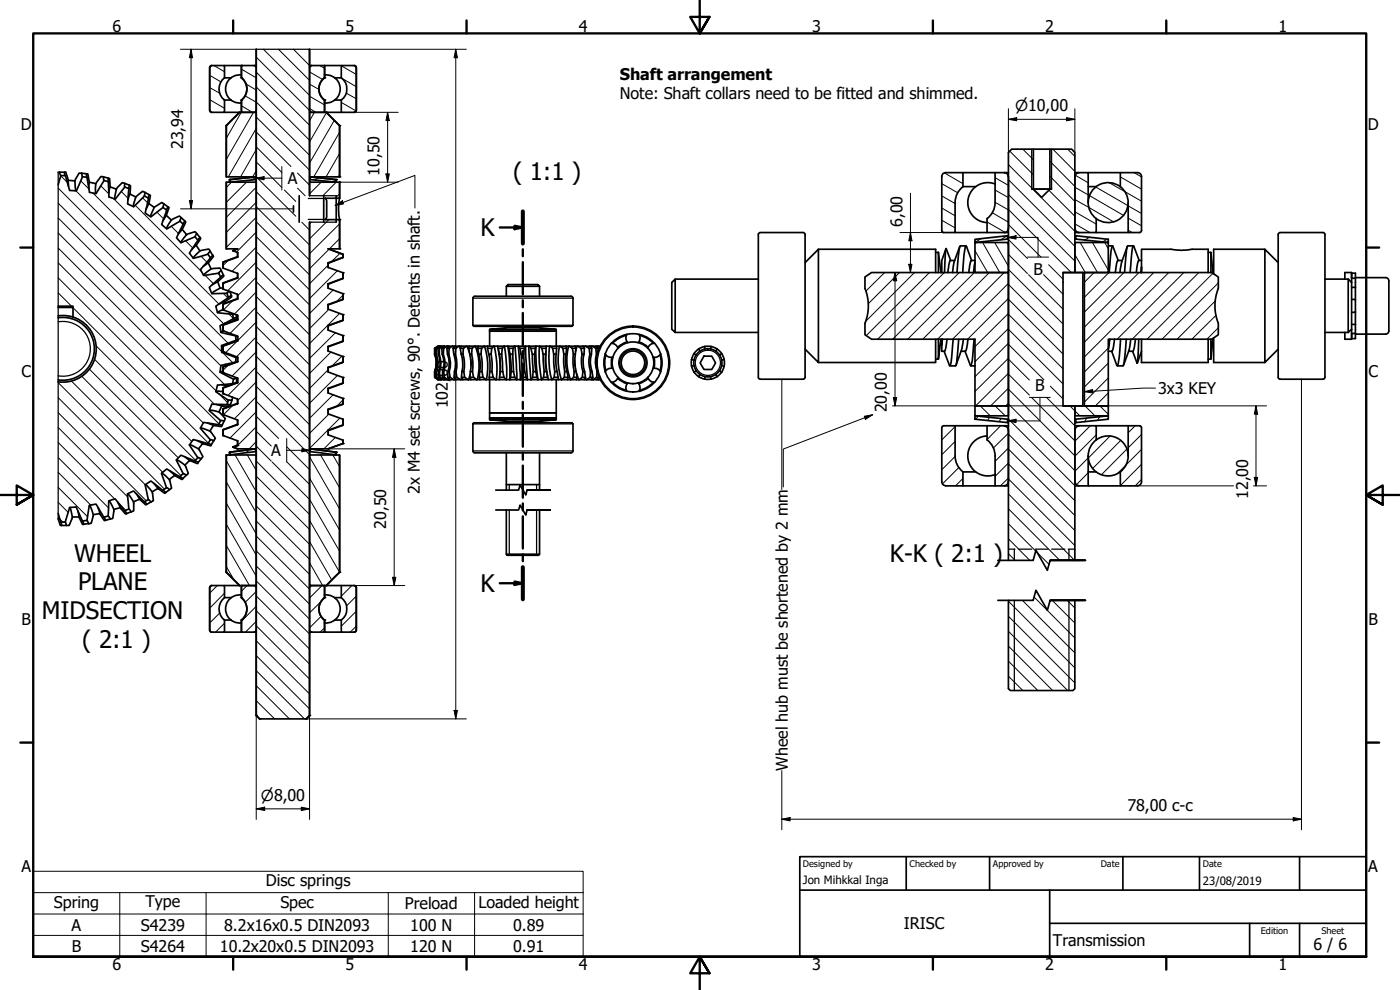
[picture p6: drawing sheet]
<svg xmlns="http://www.w3.org/2000/svg" width="420mm" height="297mm" viewBox="0 0 420 297" stroke-linecap="round" stroke-linejoin="round" font-family="sans-serif">
<!-- layer: Hatch (ISO) -->
<g fill="none" stroke="#000" stroke-width=".3">
<path d="M64.2 19.7l3.2 1.8M76.9 17.1l16 16M79.1 14.8l13.8 13.8M83.6 14.8l9.3 9.3M88.1 14.8l4.8 4.9M92.6 14.8l.3 .4M95.9 19.7l1.5 .8M102.4 19.7l4.5 2.6M62.9 29.9l4.5 2.6M62.9 26.3l3.1 1.7M62.9 22.6l3.4 2M72.4 33.7l-4.5 7.8"/>
<path d="M72.5 31.7l3.3 2M72.5 20.8l4.4 2.6M73.5 28.8l3.4 1.9M73.9 25.2l3 1.8M76.1 33.7l-8.2 14.1M76.9 38.5l-8.4 14.6M76.9 35.1l16 15.9M76.9 30.6l16 16M76.9 26.1l16 16M76.9 21.6l16 16M76.9 39.6l10.4 10.4M92.9 32.6l1.9 1.1"/>
<path d="M92.9 28.9l4.5 2.6M92.9 25.3l2.9 1.5M92.9 21.6l3.9 2.3M94.4 33.7l-1.5 2.5M98 33.8l-5.1 8.8M100.3 36.1l-7.4 12.8M101.9 39.7l-7.7 13.4M102.4 30.7l4.4 2.6M102.7 23.5l4.2 2.5M103.9 27.9l3 1.7M17.5 56.4l49 49.1M18.2 52.8l2 1.9"/>
<path d="M22.7 57.2l45.8 45.8M24.3 54.3l2.4 2.4M27.9 58l39.2 39.1M30.2 55.7l2.4 2.5M34 59.5l31.7 31.7M36.4 57.5l2 2M42.8 59.4l1.5 1.4M69.4 53.8l-.5 .3M69.5 54.7l-1.6 1.5M74 54.7l-6.1 6M76.7 53.3l-1.3 .7M76.9 56.2l-9 9"/>
<path d="M76.9 44.9l-4.7 8.2M76.9 51.2l-1.1 1.9M76.9 57.5l16 16M76.9 53.1l11.9 11.8M76.9 48.6l7.7 7.6M76.9 44.1l7.7 7.6M85.3 57l3.5 3.4M89.3 56.4l2.3 2.3M89.3 51.9l3.6 3.6M95.6 53.3l-1.1 .7M96.4 54.7l-3.5 3.5M100.9 54.7l-4 4"/>
<path d="M100.9 54l-1 .6M101.9 58.2l-1.3 1.3M101.9 46l-4 7.1M101.9 52.4l-.4 .7M282.6 58.8l4 2.3M282.6 55.1l4.8 2.7M283.4 51.9l5.6 3.2M298.6 57l4 2.3M298.6 53.3l4 2.3M302.6 49.4l20 20M302.6 53.9l20 20M302.6 58.3l20 20"/>
<path d="M303 45.3l7.1 7.1M307 44.8l3.1 3.1M314.8 57.1l7.8 7.8M315.1 48.4l7.5 7.5M315.1 52.9l7.5 7.5M316 44.8l6.6 6.6M320.4 44.8l2.2 2.1M322.6 59.9l11.5 6.6M322.6 56.2l4 2.3M322.7 52.6l3.9 2.2M327 58.7l10.2 5.9M328.9 56.1l9.6 5.6"/>
<path d="M332.9 54.8l9.7 5.6M336.2 53.1l6.4 3.7M340.4 51.8l2.2 1.3M17.5 78.9l48.3 48.3M17.5 74.4l46.9 46.9M17.5 69.9l47.3 47.4M17.5 65.4l49.9 50M17.5 60.9l48.7 48.8M40.6 61.6l19.9 19.9M47.1 63.7l2 1.9M51.4 67.9l2.2 2.2M55.7 72.2l2.1 2.2"/>
<path d="M60.3 76.9l1.8 1.8M68.4 78.2l-1.5 1.5M76.9 78.7l-8.6 8.5M76.9 74.2l-7.2 7.2M76.9 69.6l-5.9 6M76.9 65.2l-9 9M76.9 60.7l-9 9M76.9 80l16 16M76.9 75.5l16 16M76.9 71l16 16M76.9 66.5l16 16M76.9 62l16 16"/>
<path d="M90.6 66.7l2.3 2.3M93.4 66.7l-.5 .5M98.5 79.6l-5.6 5.5M98.7 65.9l-5.8 5.8M98.7 74.8l-5.8 5.8M101.9 71.6l-3 3.1M101.9 67.2l-9 8.9M102 76l-2.4 2.4M282.6 66.1l4 2.3M282.6 62.4l4 2.4M292.6 75.2l3.8 6.6M294.6 71.6l-2 1.1"/>
<path d="M294.9 72.8l5.1 9M296.2 66.6l5.4 3.1M297.8 63.8l4.8 2.9M298.5 72.8l4.1 7.1M298.6 60.7l4 2.3M302.2 72.8l.4 .7M302.3 70.7l-2.1 1.3M302.6 62.9l18.9 18.9M302.6 76.3l5.8 5.8M302.6 71.9l5.8 5.7M302.6 67.4l9.8 9.7M314.7 79.4l4.3 4.3"/>
<path d="M322.6 76.4l3.1 5.4M322.6 67.2l4.5 2.6M322.6 63.5l6.4 3.7M324.2 72.8l5.2 9M327 71.2l-1.5 .9M327.9 72.8l4.7 8.2M331.5 72.8l1.1 1.9M332.4 71.7l-1.5 .9M338.6 69.1l1.2 .7M338.6 65.5l4 2.2M338.6 61.8l4 2.3M17.5 87.9l4 4"/>
<path d="M17.5 83.4l43.5 43.5M21.9 92.3l40.6 40.7M61.5 82.6l2.6 2.5M65.5 82l.4 .5M67 97.5l-.1 .1M67 88l1.4 1.4M68.6 94.2l1.5 1.4M69.8 90.2l-2.7 2.8M76.9 96.6l-5.6 5.6M76.9 83.2l-5.6 5.6M76.9 92.1l-7.9 8M76.9 87.6l-6.5 6.6"/>
<path d="M76.9 98l16 15.9M76.9 93.5l16 16M76.9 88.9l16 16.1M76.9 84.5l16 15.9M98.7 92.8l-5.8 5.8M99.9 87l-7 7.1M100.6 99.9l-7.7 7.7M101.3 81.2l-8.4 8.4M101.9 94l-9 9.1M102.9 88.6l-1.9 1.9M259.8 83l-.2 .1M265.5 81.8l-5.7 5.6"/>
<path d="M269.9 81.8l-9.4 9.4M274.4 81.8l-14.6 14.6M279 81.8l-19 18.9M283.4 81.8l-20 20M287.9 81.8l-20 20M292.4 81.8l-20 20M292.6 81.6l.1 .2M296.9 81.8l-20 20M301.4 81.8l-20 20M302.6 98.5l-10 10M302.6 94l-10 10M302.6 89.5l-12.2 12.3"/>
<path d="M302.6 85l-16.7 16.8M302.6 98.8l16.4 16.4M302.6 94.3l16.4 16.4M302.6 89.8l16.4 16.4M302.6 85.3l16.4 16.4M302.6 80.8l16.4 16.4M308.7 82.4l10.3 10.4M313.2 82.4l5.8 5.9M328.4 81.8l-3 2.9M332.8 81.8l-7.4 7.4M337.3 81.8l-11.9 11.8M341.8 81.8l-16.4 16.4"/>
<path d="M346.3 81.8l-20.9 20.9M350.8 81.8l-25.4 25.3M355.3 81.8l-20 20M359.8 81.8l-20 20M364 82l-19.8 19.8M364.7 90.3l-11.4 11.5M364.9 94.6l-7.2 7.2M365.6 98.3l-3.4 3.5M365.6 84.9l-16.9 16.9M17.5 119.3l26.1 26.1M17.5 114.8l31.9 32M21.5 114.3l27.3 27.4"/>
<path d="M24.5 112.9l29.9 29.8M26.8 110.7l26.7 26.7M28.4 107.8l30.3 30.4M28.8 103.7l28.7 28.7M65.7 118.2l2.6 2.6M66.9 105.8l2.9 3M68.5 109.6l-1.6 1.5M70.7 100.8h.1M71.2 102.3l-3.5 3.5M76.9 114.6l-5.6 5.6M76.9 105.6l-7.2 7.2M76.9 119l-6.5 6.7"/>
<path d="M76.9 110.1l-8.5 8.6M76.9 101.1l-5.9 5.9M76.9 115.9l16 16M76.9 102.4l16 16M76.9 111.4l16 16M76.9 106.9l16 16M98.5 110.9l-5.6 5.7M99.3 105.6l-6.4 6.5M99.9 118.5l-7 7M101.3 112.6l-8.4 8.4M102.6 106.9l-3 2.9M102.9 102l-.5 .5"/>
<path d="M302.6 116.4l-5.3 5.4M302.6 112l-9.8 9.8M302.6 107.5l-10 10M302.6 103l-10 10M302.6 116.8l20 20M302.6 112.3l6.3 6.2M302.6 107.7l6.3 6.3M302.6 103.3l10.7 10.7M309.6 119.2l13 13.1M314.1 119.2l8.5 8.5M315.2 115.9l3.8 3.8M332.6 117.9l-3.9 3.9"/>
<path d="M332.6 113.4l-7.2 7.2M332.6 109l-7.2 7.1M332.6 104.4l-7.2 7.2M17.5 137.3l15.1 15.1M17.5 132.8l16.9 16.9M17.5 128.3l20.9 20.8M17.5 123.8l26.4 26.5M67.1 129l-.2 .1M67.9 138.3l9 15.5M68.9 136.1l.6 .3M69.8 121.7l-2.7 2.7M70.5 136.5l6.4 11"/>
<path d="M71.2 133.7l-.7 .7M73.6 135.1l1.1 .6M74.2 136.5l2.7 4.6M76.9 128.1l-5.6 5.6M76.9 132.5l-2.1 2.2M76.9 123.6l-7.9 7.8M76.9 138.4l16 16M76.9 120.4l16 16M76.9 133.8l4.5 4.6M76.9 129.4l4.5 4.4M76.9 124.9l6.7 6.7M81.7 138.6l11.2 11.2"/>
<path d="M86 138.5l6.9 6.8M86 134l6.9 6.9M92.9 137.1l9 15.6M93.1 135.4l.3 .1M96.2 136.5l5.7 9.9M98.7 124.3l-5.8 5.7M99.8 135.6l1.1 .6M99.9 136.5l2 3.5M100.6 131.2l-3.4 3.5M102 125.5l-9.1 9M102.9 120l-1.9 1.9M286.6 132.4l-4 4"/>
<path d="M286.6 137l-4 4M286.6 128l-4 4M292.6 124.7l.1 .1M293.5 124.9l-.6 .9M294.2 121.8l3 3M296.9 125.2l-.5 1M298.6 121.8l3.1 3M300.3 127.7l-4.1 4.2M300.4 125.6l-.6 .9M302.6 121l-.8 .8M302.6 138.9l-4 4M302.6 134.4l-4 4"/>
<path d="M302.6 130l-4.5 4.4M302.6 139.2l20 20M302.6 134.7l20 20M302.6 130.2l20 20M302.6 125.7l20 20M302.6 121.2l20 20M321.1 121.8l3 3M325.6 121.8l3 3M326.1 125.5l-.6 1M326.6 137.4l-4 4M327.2 127.7l-4.6 4.7M329 130.5l-6.4 6.4"/>
<path d="M330 125l-.6 1.1M330.1 121.8l2.5 2.5M333.2 130.8l-6.5 6.5M336.4 132.1l-8.4 8.4M338.2 134.7l-7.6 7.7M340.7 127.7l-2.1 2.1M342.6 139.3l-6.4 6.4M342.6 134.9l-7.2 7.1M342.6 130.4l-4 4M17.5 150.7l2.9 3M17.5 146.2l8.8 8.9M17.5 141.7l9.7 9.9"/>
<path d="M17.9 155.7l1 1M35.4 150.7l2.4 2.4M67.9 157.3l9 15.6M67.9 151l9 15.5M67.9 144.6l9 15.6M76.9 156.3l16 16M76.9 151.8l16 16M76.9 147.4l16 15.9M76.9 142.9l16 16M92.9 156.1l9 15.6M92.9 149.8l9 15.6M92.9 143.4l9 15.7"/>
<path d="M287.8 140.3l-5 4.9M289 143.6l-2.2 2.2M302.6 143.4l-2.4 2.4M302.6 157.1l8.2 8.2M302.6 152.6l15.5 15.5M302.6 148.2l19.9 19.9M302.6 143.7l20 20M326.6 141.8l-3.6 3.7M342.6 143.8l-1.9 2M65.2 175.7l-2.3 2.3M67.4 178l-4.5 4.5M67.9 170l2.3 4"/>
<path d="M67.9 163.7l7 12M74.2 175.7l-1.7 1.7M76.9 177.5l-3.3 3.2M76.9 178.8l16 15.9M76.9 174.3l16 15.9M76.9 169.8l16 16M76.9 165.3l16 16M76.9 160.8l16 16M92.9 175.2l.3 .5M92.9 168.8l3.9 6.9M92.9 162.5l6.7 11.5M96.6 175.7l-3.7 3.7"/>
<path d="M105.6 175.7l-3.2 3.2M106.9 178.9l-2.9 2.9M302.6 166.1l2 2M302.6 161.7l6.5 6.4M310.3 179.1l12.3 12.3M311.3 165.8l3.5 3.5M65.9 183.9l-3 3M67.4 187l-2.7 2.7M76.9 186.4l-3.2 3.3M76.9 181.9l-4.4 4.5M76.9 196.7l16 16M76.9 192.3l16 15.9"/>
<path d="M76.9 187.8l16 16M76.9 183.2l16 16M96.4 184.9l-3.5 3.5M96.5 180.4l-3.6 3.5M97.4 188.4l-1.3 1.3M106.9 187.9l-1.8 1.8M106.9 183.4l-4.5 4.5M302.6 198.4l8.9 8.8M302.6 193.9l13.3 13.3M302.6 189.4l17.8 17.8M302.6 184.9l20 20M302.6 180.4l20 20"/>
<path d="M306.8 180.1l15.8 15.8M315.8 180.1l6.8 6.8M320.3 180.1l2.3 2.3M76.9 210.2l5.5 5.5M76.9 205.7l10 10M76.9 201.2l14.5 14.5M302.6 202.9l4.4 4.3"/>
</g>
<!-- layer: Break Line (ISO) -->
<path d="M148.8 153h6.8l.5-1.4 1.7 2.9 .4-1.5h6.9h-6.9M148.8 147.1h6.8l.5-1.6 1.7 3 .4-1.4h6.9h-6.9M299.5 168.1h10.6l.8-3 3.4 6 .9-3h10.6h-10.6M299.5 180.1h10.6l.8-3 3.4 6 .9-3h10.6h-10.6" fill="none" stroke="#000" stroke-width=".51"/>
<!-- layer: Visible (ISO) -->
<g fill="none" stroke="#000" stroke-width=".51">
<path d="M63.5 19.7l-.4 .1-.2 .5M67.4 19.7h5.1v3.7M76.3 19.7l.5 .2 .1 .4M76.3 19.7h-3.8v3.7M76.3 19.7h.6M76.9 14.8v199.9l1 1h14l1-1v-148v68h5.6M92.9 14.8v43.9v-4h9v4.8h-4.3M92.9 19.7h.6M93.5 19.7l-.4 .2-.2 .4M93.5 19.7h3.9v3.7M102.4 19.7h-5v3.7M106.3 19.7l.4 .2 .2 .4v12.8"/>
<path d="M106.3 19.7h-3.9v3.7M106.3 19.7l.5 .1 .1 .5M62.9 33.1l.2 .4 .4 .2M67.4 30v3.7h-3.9l-.4-.2-.2-.4M67.4 23.4a4.2 4.2 0 0 0 0 6.6M67.4 23.4v-3.7h-3.9l-.4 .2-.2 .4v12.8M67.4 30h2M67.4 23.4h2M67.4 33.7h4.5M67.9 37.7v15.4M67.9 37.7h.1M71.9 33.7l-4 4"/>
<path d="M71.9 33.7h5v19.4h-9v-15.4M72.4 23.3a4.2 4.2 0 0 1 0 6.8M72.4 22.5a4.2 4.2 0 0 0-4.7 4.2 4.2 4.2 0 0 0 4.7 4.2M72.5 23.4a4.2 4.2 0 0 1 0 6.6M72.5 30v3.7h3.8l.5-.2 .1-.4M72.5 30v3.7M97.4 22.5a4.2 4.2 0 0 1 4.7 4.2 4.2 4.2 0 0 1-4.7 4.2M97.4 23.3a4.2 4.2 0 0 0 0 6.8M97.4 30v3.7h-3.9l-.4-.2-.2-.4M97.4 23.4a4.1 4.1 0 0 0 0 6.6M97.4 30v3.7M97.9 33.7l4 4"/>
<path d="M97.9 33.7h-5v19.4h9v-15.4M97.9 33.7h4.5M100.4 30h2M100.4 23.4h2M101.9 37.7v15.4M102.4 23.4a4.2 4.2 0 0 1 0 6.6M102.4 30v3.7h3.9M106.9 33.1l-.2 .4-.4 .2M106.9 33.1l-.1 .4-.5 .2M17.5 51.7h.4l.4 1-.8 2.8M19.3 51.7h-1.4M19.4 51.7h.3a10.3 10.3 0 0 1 .9 4.2"/>
<path d="M19.4 51.7l.2 1h-1.4M19.6 52.7l1.3 4.4 2 .2 1.9-4.3M20.4 54.1l2.1 .2 .4 3M24.5 52l-.8-.1-1.2 2.4M24.5 52l.3 1M24.5 52l1.5 .1M24.8 53l1.3 .2M26.1 53.2l-.1-1h.4a8.9 8.9 0 0 1 .3 4.3M26.1 53.2l.8 4.5 1.9 .4 2.4-3.9M26.8 54.7l2 .4v3M31.1 53.1l1.4 .4M31.2 54.2l1.3 .3 .2 4.6 1.9 .6 2.9-3.6"/>
<path d="M31.2 54.2l-.1-1.1-.8-.2-1.5 2.2M32.5 53.5l.4 .1a8.6 8.6 0 0 1-.3 4.3M32.5 53.5l-.1 1M33 56.1l1.9 .7-.4 2.1v.8M37.4 56.1l1.3 .5M37.4 55l1.4 .6M37.5 56.1v-1.1l-.8-.2-1.8 2M38.7 56.6l.1-1.1 .4 .2a9.3 9.3 0 0 1-.8 4.3M38.7 56.6l-.4 4.6 1.8 .8 3.3-3.2M39 58.2l1.8 .9-.7 2.9M43.4 58.8l1.1 .7M43.4 58.8l.2-1-.8-.4-2 1.7"/>
<path d="M43.5 57.7l1.3 .7M44.5 59.4l.3-.9 .3 .2a9.1 9.1 0 0 1-1.3 4.1M44.6 59.4l-1 4.5 1.7 1.2 3.7-2.9 .2-1M67.9 54.7v20M68.9 53.9v.8l7.8-.8M76.7 53.1l-7.8 .8M76.7 53.1v.8M76.7 53.9h.2M89.8 58.7v8M92.9 53.9h.2M93.1 53.1l7.8 .8M93.1 53.9l7.8 .8v-.8"/>
<path d="M93.1 53.1v.8M97.2 58.7v8M97.7 59.5l.3 .7v5l-.3 .7M100.9 58.7v8M101.9 54.7v4.7a16.2 16.2 0 0 0 0 6.5v8.8M283.8 51.8h5.2v4.2M283.8 51.8l-.7 .2-.5 .9v16.3l.4 .5 3.6 .1v-9a6 6 0 0 1 2.4-4.8M289 56h3.8M289 51.8h9.6M298.6 55.2a6 6 0 0 0-8 4.4 6 6 0 0 0 5.6 7.2M301.4 51.8l.7 .2 .5 1M302.6 51.8h-4v9a5.9 5.9 0 0 1-2.4 4.8v4.2h6.4"/>
<path d="M309.6 56.8h6M310.1 44.8h5M322.6 52.9v15.7M322.6 51.8h1.2M323.8 51.8h2.8v9M323.8 51.8l-.7 .2-.5 1M326.6 56h2.4M326.6 51.8h9.6M336.2 56a6 6 0 0 1 2.4 4.8M336.2 56a6 6 0 0 0-6.3-.6 6 6 0 0 0-3.3 5.4M341.4 51.8l.7 .2 .5 .9v16.3l-.4 .5-3.6 .1v-9M341.4 51.8h-5.2v4.2"/>
<path d="M44.6 61.1l1.7 1.1-.9 2-.1 .8M48.9 62.2l1.1 .8M49.2 61.2l1.2 .9M49.2 61.2l-.6-.4-2.3 1.4M49.9 64.6l1.5 1.4-1.1 1.8-.3 .8M50 63l.4-.9 .3 .2a9.5 9.5 0 0 1-1.8 3.9M50 63l-1.5 4.4 1.5 1.3 4-2.4M54 66.3l1 1M54.4 65.3l1.1 1M54.4 65.3l-.6-.5-2.4 1.2M54.4 65.3l-.4 1M54.7 68.8l1.3 1.6-1.7 2.4"/>
<path d="M55 67.2l-2 4.2 1.3 1.4 4.2-1.8M55.5 66.3l.3 .3a9.2 9.2 0 0 1-2.3 3.7M55.5 66.3l-.5 .9M58.5 71l.9 1.1M58.9 73.6l1.1 1.7-2 2.2M59.1 70.1l-.6-.6-2.5 .9M59.1 70.1l-.6 .9M59.1 70.1l.9 1.1M59.4 72.1l-2.6 3.8 1.2 1.6 4.5-1.3 .6-.8M60 71.2l.3 .4-1.2 1.7-1.6 1.6M60 75.3l2.7-.6 .4 .7M60 71.2l-.6 .9"/>
<path d="M62.4 76.3l.7 1.1M62.5 78.9l.9 1.8-2.3 1.9M63.1 75.4l.8 1.2M63.2 77.4l.7-.8 .2 .3a8.4 8.4 0 0 1-3.1 3M63.2 77.4l-3.1 3.5 1.1 1.8 4.5-.7M66.9 78.7v1.7l4.4 1.6v1.4l-4.4 1.6M71.3 74.7h-3.4v-20h9v80h-5.6M71.3 74.7l-1.5 .5 1.5 .5v1.4l-4.4 1.6M71.3 77l-4.4 1.7M71.3 74.7l-1.5 .5M88.1 61.8v1.8M97.6 65.9h4.3v8.8h-3.4"/>
<path d="M98.5 74.7l4.4 1.6M98.5 79l4.4-1.8-4.4 1.7v1.3l4.4 1.6v1.8M102.9 76.3v1M228.2 69.8l-.4 .1-.2 .4v42.9l.2 .4 .4 .2M228.2 69.8h12.8l.4 .1 .2 .4v43.1l-.6 .4h-12.8M241.6 78.8l4-4v34l-4-4M245.6 74.8h35.2v7M280.8 75.7h.8M281.6 75.7v6.1M281.6 75.7l.8 6.1M283.9 74.6l-1.3 3.6v3.6M285.3 78.2l-1.4-3.6-.4 7.2"/>
<path d="M286.5 78.2h-1.4l-.6 3.6M286.6 69.8h9.6M288 74l-1.7 4.9-.4 2.9M289.9 73.8h-1.7a28 28 0 0 0-1 8M290.1 74l-.2-.2-.1 .2-.5 2.5-.4 5.3M290.1 74l1.5 4.2M291.5 78.2l-.5 1.4-.2 2.2M291.5 78.2h1.1M292.6 78.7l-.4 3.1M292.6 72.8h10v9h-10zM292.6 71.8l9.8-1.1v1l-9.8 1.1zM302.4 71.7h.2"/>
<path d="M302.4 70.7h.2M302.6 68.6l-.5 .9-.7 .3M322.6 72.8h10v9h-10zM322.6 69.8h1.2M322.6 71.7h.2M322.6 70.7h.2M322.6 68.6l.3 .7 .9 .5M322.8 70.7l9.8 1.1v1l-9.8-1.1zM326.6 60.8a6 6 0 0 0 2.4 4.8M329 65.6v4.2h-5.2M329 69.8h9.6M332.6 73.8h1.3"/>
<path d="M335.5 78.2a7 7 0 0 0-.8 3.6M335.5 78.2h1.2M335.6 78.2l-1.7-4.4-.5 1.5-.5 6.5M338.3 74l-1.8 4.9-.4 2.9M338.6 60.8a6 6 0 0 1-3.3 5.4 6 6 0 0 1-6.3-.6M340.2 73.8h-1.7a32.8 32.8 0 0 0-1 8M341.9 78.2l-1.7-4.4-.5 1.5-.5 6.5M342.6 78.2h-.8l-.2 .2-.6 3.4M362.6 75.7h.8M363.4 75.7v6.1M363.4 75.7l.6 6.3M379.6 74.8h-15.4v7.4"/>
<path d="M383.6 78.8l-4-4v34l4-4M397 69.8h-12.8l-.5 .3-.1 43 .2 .5 .4 .2h12.8M397 69.8l.5 .1 .1 .5v42.7l-.1 .5-.5 .2M17.4 95.4a9.4 9.4 0 0 1 10.9 9.3 9.4 9.4 0 0 1-10.9 9.3M17.4 94.8a10 10 0 0 1 11.5 9.9 10 10 0 0 1-11.5 9.9M17.5 91.9h4.4v.4M17.5 92.3h4.4v2.9M63.4 80.7l2.6-.3 .4 .8M65.3 84.5l.7 2-2.4 1.6M65.6 82l.6 1.2M66.2 83.1l.9-.6 .1 .4a9.8 9.8 0 0 1-3.4 2.5M66.2 83.2l-3.4 3 .8 1.9 4.5-.1"/>
<path d="M66.4 81.2l.6 1.3M66.4 81.2l-.7 .8M66.9 86.4l-.9 .1M66.9 92.9l-1.6 .9M66.9 85v1.7l4.4 1.6v1.4l-4.4 1.6M66.9 91.3v1.6l4.4 1.7v1.4l-4.4 1.6M66.9 97.6v1.6l4.4 1.7v1.4l-4.4 1.6M67 99.3l-.7 .4M67.5 90.5l.1 .4M68.1 88l.4 1.3M68.6 89.2l.9-.5v.4a8.1 8.1 0 0 1-3.7 2.1M68.6 89.3l-3.8 2.6 .5 1.9 4.5 .5"/>
<path d="M68.8 87.4l-.7 .6M68.9 96.7v.1M69 87.5l.4 1.2M69.8 94.3l.3 1.3M70 94.1l-.2 .2M70.1 95.6l-4.1 2.1 .3 2 4.4 1.1M70.9 94.4l.1 .8M71.1 95.2v.4l-1.8 1-2.2 .6M71.1 95.2l-1 .4M71.3 83.3l-4.4 1.7M71.3 89.6l-4.4 1.7M71.3 95.9l-4.4 1.7"/>
<path d="M98.5 85.3l4.4-1.8-4.4 1.6v1.4l4.4 1.6v1.7M98.5 97.8l4.4-1.7-4.4 1.5v1.4l4.4 1.7v1.7M102.9 89.8l-4.4 1.7M102.9 89.8l-4.4 1.6v1.4l4.4 1.6v1.7M141.9 97.6l.3 .2M141.9 89.5v8.1M142.2 97.9h29.4M146.9 98.9l4.9-.6h10.3l4.8 .6zM146.9 98.9v.5h20v-.5M152 85.9l.5-.5h8.9l.5 .5zM152 85.9v3M152 97.9v.4"/>
<path d="M161.9 85.9v3M161.9 97.9v.4M171.3 88.9h-28.8l-.4 .2-.2 .4M171.4 88.9l.4 .2 .2 .4M171.9 97.6l-.3 .2M172 89.5v8.1M201.6 84.8l1-1.1v16l-1-.9zM202.6 83.7h25M202.6 99.7h25M259.6 97v3.4l2 1.4h31v20h10v-40h-41l-2 1.3v3.5a13.8 13.8 0 0 1 0 10.4M319 81.8h3.6v-36l-1-1h-6.5v12l-2.5 2.4-2.5-2.4v-12h-6.5l-1 1v122.3M319 81.8h6v40h-6z"/>
<path d="M325.4 81.8h38.3l1.9 1.3v3.5a14 14 0 0 0 0 10.4v3.4l-1.9 1.4h-31.1v20h-7.2zM342.4 81.8l.2-1.7-.1 1.7M342.6 81.8v-7h8.7a16.7 16.7 0 0 0 6.5 0h4.8v7M397.6 83.7h7M397.6 99.7h7M403.6 83.7v-1.9h2v20h-2v-2.1M405.6 89.8h1.2v3.9h-1.2M405.6 84.8l-1-1.1v16l1-.9M405.6 86.2h1.2M405.6 97.3h1.2M406.8 83.3h9a.99 .99 0 0 1 1 1v15a.98 .98 0 0 1-1 1h-9M406.8 93.7v6.4h-1.2"/>
<path d="M406.8 83.5v-1.5h-1.2v1.5h1.2v6.3M64.8 117.5h2.1M66.5 115.4l1.8 .3M66.9 116.4v1.7l4.4 1.6v1.4l-4.4 1.6 4.4-1.7M66.9 110.1v1.7l4.4 1.7v1.4l-4.4 1.5 4.4-1.7M66.9 105.5l4.4 1.7v1.4l-4.4 1.6 3.8-1.5M66.9 111.4l-.9 .2M66.9 105.5l-.4 .1M66.9 103.8v1.7M67.4 109.4h1.3M68.6 103.2l-.9 .1M68.7 115.7l-.4 .1"/>
<path d="M69.6 119.1l.2 .2-.2 .8M69.8 115.1l-4.5 .5-.5 1.9 3.8 2.6h1M70.1 113.8l-.3 1.3M70.5 115h-.7M70.7 100.8l.1 1.3M70.7 108.6l-4.4 1.1-.3 2 4.1 2.1M70.8 107.3l-.1 1.3M70.8 100.7l-.1 .1M71.1 113.6l-.2 1.2M71.2 113.4v.2l-1.1 .2M71.2 108.5l-.5 .1M71.3 102.2l-4.4 1.7"/>
<path d="M71.3 101.9l-4.8 1.8v2l4.4 1.6 .3-.2M71.3 108.4l-.6 .2M98.5 110.3l4.4-1.7-4.4 1.6v1.4l4.4 1.7v1.6M98.5 104.1l4.4-1.8-4.4 1.6v1.4l4.4 1.7v1.7M102.9 114.9l-4.4 1.7M102.9 114.9l-4.4 1.6v1.4l4.4 1.7v1.6M130.4 106.3a7.4 7.4 0 0 1 .1 5.2M130.4 104.5h.1M130.4 106.3h.1M130.5 111.5l.1 1.7 1 .7M130.5 111.5v1.7l.9 .7M130.5 106.3a6.9 6.9 0 0 1 0 5.2"/>
<path d="M130.5 113.2h.1M130.7 104.5h.3M130.8 106.3a7.4 7.4 0 0 1 .1 5.2M130.8 113.2h.3M130.8 106.3h.1M130.9 111.5l-.1 1.7 1 .7M130.9 111.5h.1M130.9 108.9l-.5 2.6v1.7l1 .7M130.9 106.3a7.4 7.4 0 0 1 .1 5.2M131 111.5l.1 1.7 1 .7M131.4 113.9h48.7M131.4 104.5h.5"/>
<path d="M131.5 103.9l-1 .6v1.8M131.6 106.3a7.4 7.4 0 0 1 0 5.2M131.6 106.3h.2M131.6 111.5v1.7l.8 .6M131.6 103.9l-.9 .6 .1 1.8M131.6 113.2h.4M131.6 111.5h.3M131.8 106.3a7.4 7.4 0 0 1 .1 5.2M131.9 111.5l.1 1.7 1.1 .7M132 103.9l-1 .6-.1 1.8M132 103.9h-.6l-1 .6v1.8M132 103.9h.3"/>
<path d="M132.2 103.9h.1M132.3 103.9l-.9 .6 .2 1.8M132.3 103.9h.6M132.6 104.5h.6M132.7 106.3a6.9 6.9 0 0 1 .1 5.2M132.7 106.3h.3M132.8 113.2h.5M132.8 111.5v1.7l.7 .7M132.8 111.5h.4M132.9 103.9l-1 .6-.1 1.8M132.9 103.9h.4M133 106.3a7.9 7.9 0 0 1 .2 5.2"/>
<path d="M133.1 103.9l.1 .1M133.2 111.5l.1 1.7 1.1 .7M133.3 103.9l-.7 .6 .1 1.8M133.3 103.9h.9M133.4 113.8l-.1 .1M134.1 104.5h.7M134.2 103.9l-1 .6-.2 1.8M134.2 103.9h.5M134.3 106.3a7.9 7.9 0 0 1 .1 5.2M134.3 106.3h.4M134.4 113.2h.7M134.4 103.9l.1 .2"/>
<path d="M134.4 111.5v1.7l.6 .7M134.4 111.5h.4M134.7 103.9l-.6 .6 .2 1.8M134.7 106.3a7.9 7.9 0 0 1 .1 5.2M134.7 103.9h1.1M134.8 111.5l.3 1.7 1 .7M134.8 113.7l-.1 .2M135.8 103.9l-1 .6-.1 1.8M135.8 103.9h.7M136 104.5h.8M136 103.9l.1 .4M136.2 106.3a8.4 8.4 0 0 1 .2 5.2"/>
<path d="M136.2 106.3h.5M136.3 113.2h.8M136.4 111.5l-.1 1.7 .5 .7M136.4 111.5h.4M136.5 103.9l-.5 .6 .2 1.8M136.5 103.9h1.2M136.5 113.5l-.1 .4M136.7 106.3a9.9 9.9 0 0 1 .1 5.2M136.8 111.5l.3 1.7 1.1 .7M137.7 103.9l-.9 .6-.1 1.8M137.7 103.9h.8M137.9 103.9l.3 .5"/>
<path d="M138.1 104.5h1M138.4 106.3a9.9 9.9 0 0 1 .2 5.2M138.4 106.3h.5M138.5 103.9l-.4 .6 .3 1.8M138.5 113.2h.9M138.5 103.9h1.5M138.6 111.5l-.1 1.7 .4 .7M138.6 113.3l-.2 .6M138.6 111.5h.6M138.9 106.3a10.9 10.9 0 0 1 .3 5.2M139.2 111.5l.2 1.7 1.1 .7M140 103.9l-.9 .6-.2 1.8"/>
<path d="M140 103.9h.9M140.1 103.9l.7 1.8M140.7 104.5h1M140.9 103.9l-.2 .6 .3 1.8M140.9 103.9h1.7M141 106.3a12 12 0 0 1 .2 5.2M141 106.3h.5M141 113.2h1.1M141.1 112.3l-.4 1.6M141.2 111.5l-.2 1.7 .4 .7M141.2 111.5h.6M141.3 107.8l.1 1.8"/>
<path d="M141.5 106.3a13.5 13.5 0 0 1 .3 5.2M141.8 111.5l.3 1.7 .9 .7M142.6 103.9l-.9 .6-.2 1.8M142.6 103.9h.9M142.7 103.9a16.3 16.3 0 0 1 .6 10M143.4 104.5h1.1M143.5 103.9l-.1 .6 .3 1.8M143.5 103.9h1.8M143.7 106.3a10.9 10.9 0 0 1 .3 5.2M143.7 106.3h.6M143.8 113.2h1.2M144 111.5l-.2 1.7 .2 .7"/>
<path d="M144 111.5h.7M144.3 106.3l.4 2.6v2.6M144.7 111.5l.3 1.7 .8 .7M145.3 103.9l-.8 .6-.2 1.8M145.3 103.9h1M145.4 103.9a19.3 19.3 0 0 1 .6 10M146.3 103.9l.4 2.4M146.3 104.5h1.3M146.3 103.9h1.9M146.7 106.3l.4 2.6-.1 2.6M146.7 106.3h.7M146.8 113.2h1.2"/>
<path d="M146.9 103.9v-4.5h20v4.5M147 111.5l-.2 1.7 .1 10.7h20v-10M147 111.5h.6M147.4 106.3l.3 2.6-.1 2.6M147.6 111.5l.4 1.7 .8 .7M148.2 103.9l-.6 .6-.2 1.8M148.2 103.9h1.1M148.3 103.9l.8 5-.1 5M149.3 103.9l.6 2.4M149.3 103.9h2M149.5 104.5h1.2M149.5 104.9l.6 4.5v3"/>
<path d="M149.9 106.3l.2 5.2M149.9 106.3h.7M149.9 113.2h1.4M150.1 111.5l-.2 2.4M150.1 111.5h.8M150.6 106.3l.3 5.2M150.9 111.5l.4 1.7 .6 .7M151.3 103.9l-.6 .6-.1 1.8M151.3 103.9h1.1M151.4 103.9l.7 6.7-.1 3.3M152.4 103.9l.7 2.4M152.4 103.9l.6 5v5"/>
<path d="M152.4 103.9h2M152.7 104.5h1.3M153.1 106.3l.3 5.2M153.1 106.3h.8M153.2 113.2h1.3M153.4 111.5l-.4 2.4M153.4 111.5h.7M153.9 106.3l.2 5.2M154.1 111.5l.4 1.7 .6 .7M154.4 103.9l-.4 .6-.1 1.8M154.4 103.9h1.2M154.6 103.9l.5 10"/>
<path d="M155.5 103.9l.6 10M155.6 103.9l.4 .6 .4 1.8M155.6 103.9h2.1M156 104.5h1.4M156.4 106.3l.3 5.2M156.4 106.3h.8M156.5 113.2h1.4M156.7 111.5l-.2 1.7-.3 .7M156.7 111.5h.8M157.2 106.3l.3 5.2M157.5 111.5l.4 1.7 .3 .7M157.7 103.9l-.3 .6-.2 1.8"/>
<path d="M157.7 103.9h1.1M157.7 103.9l.6 10M158.7 103.9l.6 10M158.8 103.9l.5 .6 .5 1.8M158.8 103.9h2M159.3 104.5h1.4M159.8 106.3l.2 5.2M159.8 106.3h.7M159.8 113.2h1.4M160 111.5l-.2 1.7-.4 .7M160 111.5h.8M160.5 106.3l.3 5.2"/>
<path d="M160.8 111.5l.6 2.4M160.8 103.9l.1 5 .6 5M160.8 103.9l-.3 2.4M160.8 103.9h1.2M161.9 103.9v5l.6 5M162 103.9l.6 .6 .4 1.8M162 103.9h2M162.6 104.5h1.3M163 106.3l.3 5.2M163 106.3h.8M163.1 113.2h1.3M163.3 111.5l-.2 1.7-.5 .7"/>
<path d="M163.3 111.5h.7M163.8 106.3l-.1 2.6 .3 2.6M163.8 105.3v3l.5 4.6M164 103.9l-.2 2.4M164 103.9h1.1M164 111.5l.5 2.4M164.9 103.9l-.2 3.2a24.5 24.5 0 0 0 .8 6.8M165.1 103.9l.8 .6 .3 1.8M165.1 103.9h1.9M165.9 104.5h1.2M166.2 106.3v2.6l.3 2.6M166.2 106.3h.7"/>
<path d="M166.3 113.2h1.2M166.5 111.5l-.2 1.7-.6 .7M166.5 111.5h.7M166.9 106.3l-.1 2.6 .4 2.6M167 103.9l-.1 2.4M167 103.9h1M167.2 111.5l.4 2.4M167.9 103.9a19.3 19.3 0 0 0 .6 10M168 103.9l.9 .6 .3 1.8M168 103.9h1.9M168.9 104.5h1.2M169.2 106.3v2.6l.3 2.6"/>
<path d="M169.2 106.3h.7M169.4 113.2h1.1M169.5 111.5l-.1 1.7-.8 .7M169.5 111.5h.7M169.9 103.9l.2 .6-.2 1.8M169.9 103.9h.9M169.9 106.3a12.1 12.1 0 0 0 .3 5.2M170.2 111.5l.3 1.7-.1 .7M170.6 103.9a16.3 16.3 0 0 0 .6 10M170.8 103.9l1 .6 .3 1.8M170.8 103.9h1.7M171.8 104.5h1"/>
<path d="M172.1 106.3a13.5 13.5 0 0 0 .2 5.2M172.1 106.3h.6M172.1 113.2h1.1M172.3 111.5l-.2 1.7-.8 .7M172.3 111.5h.6M172.5 108.2l.1 1.8M172.5 103.9l.3 .6-.1 1.8M172.5 103.9h.9M172.7 106.3a10.9 10.9 0 0 0 .2 5.2M172.9 111.5l.3 1.7-.2 .7M173 112.1l.7 1.8M173.2 103.9l-.5 1.6"/>
<path d="M173.4 103.9l1 .6 .3 1.8M173.4 103.9h1.5M174.4 104.5h1M174.7 106.3a10.9 10.9 0 0 0 .2 5.2M174.7 106.3h.6M174.8 113.2h.9M174.9 103.9l.5 .6-.1 1.8M174.9 111.5l-.1 1.7-.9 .7M174.9 103.9h.8M174.9 111.5h.6M175.3 106.3a9.9 9.9 0 0 0 .2 5.2M175.5 111.5l.2 1.7-.4 .7"/>
<path d="M175.5 103.9l-.2 .5M175.6 113.3l.4 .6M175.7 103.9l1.1 .6 .2 1.8M175.7 103.9h1.3M176.8 104.5h.8M177 103.9l.6 .6-.1 1.8M177 103.9h.7M177 106.3a8.4 8.4 0 0 0 .2 5.2M177 106.3h.5M177.1 113.2h.8M177.2 111.5l-.1 1.7-1 .7M177.2 111.5h.5"/>
<path d="M177.5 106.3a8.4 8.4 0 0 0 .2 5.2M177.5 103.9l-.1 .3M177.7 111.5l.2 1.7-.5 .7M177.7 113.5l.2 .4M177.7 103.9l1.1 .6 .2 1.8M177.7 103.9h1.2M178.8 104.5h.7M178.9 103.9l.6 .6v1M178.9 103.9h.6M179 106.3a8.4 8.4 0 0 0 .2 5.2M179 106.3h.3M179.1 113.2h.7"/>
<path d="M179.2 111.5l-.1 1.7-1 .7M179.2 103.9l-.1 .2M179.2 111.5h.1M179.4 113.7l.1 .2M179.5 103.9h.6M179.5 103.9l.5 .3M179.8 113.1l-.7 .8M180 113.7l-.3 .2M181.6 106.2l1 .9 1.3 .1M181.8 106.4l-.3 2.1 .3 2.8M183.4 103l1.3 .4 .8 1.1M183.7 107.2l-.2 1.7 .2 1.6"/>
<path d="M183.8 114.7l1.6 1.3 2.6 1.1M183.9 110.5l-1.3 .2-1 .9M185.4 113.5l1.3 1 1.6 .6M185.5 113.2l-.8 1.1-1.3 .4M188 100.6l-2 .7-2.2 1.7M188.1 100.3l-.3 1.3 .6 1.2M188.3 102.6l-1.6 .6-1.3 1M188.4 114.9l-.6 1.2 .3 1.3M191.5 114.9l.6 1.2-.3 1.3 .4-.1M191.7 102.6l1.5 .6 1.3 1M191.8 100.3l.3 1.3-.6 1.2M191.9 100.6l2.6 1.1 1.6 1.3"/>
<path d="M194.4 113.2l.8 1.1 1.3 .4M194.5 113.5l-1.3 1-1.5 .6M195.9 110.5l1.4 .2 1 .9M196.1 114.7l-2.2 1.7-2 .7M196.3 107.2l.2 1.7-.2 1.6M196.5 103l-1.3 .4-.8 1.1M198.1 106.4l.3 2.8-.3 2.1M198.3 106.2l-1 .9-1.4 .1M207.5 107.9l.8 .2M207.6 109.8a5 5 0 0 0 2.1 3.2M207.6 107.9v1.9M208.3 106.1l.6 .4"/>
<path d="M208.3 109.7l-.8 .1M208.3 106.1l-.7 1.8M208.3 106.1a5 5 0 0 1 8.3 0M208.9 111.2l-.6 .5M209.7 113l1.8 .7M209.7 104.7l.4 .6M210.1 112.4l-.4 .6M211.3 106.9h2.3l1.2 2-1.2 2h-2.3l-1.2-2zM211.5 104l.1 .7M211.6 113l-.1 .8M213.2 113l.2 .8M213.4 104l-.2 .7"/>
<path d="M214.8 112.4l.4 .6M215.2 104.7l-.4 .6M215.2 113a5 5 0 0 1-3.7 .7M216 111.2l.6 .5M216.6 106.1l.7 1.8M216.6 109.7l.8 .1M216.6 106.1l-.6 .4M217.3 109.8a5 5 0 0 1-2.1 3.2M217.3 107.9v1.9M217.4 107.9l-.8 .2M280.8 101.8v7h-35.2M280.8 107.7h.8"/>
<path d="M281.6 101.8v5.9l.8-5.9M282.6 101.8v3.6h.9l.2-.3 .5-3.3M282.7 101.8l-.1 1.6 .2-1.6M286.1 101.8l-.6 6.5-.4 1.5-1.8-4.4M287.7 101.8a34.7 34.7 0 0 1-.9 8h-1.7M288.5 105.4h1.3M289.1 101.8l-.4 2.8-1.8 5M290.5 101.8a7 7 0 0 1-.7 3.5M291.3 109.8h1.3M292.4 101.8l-.6 6.5-.5 1.5-1.7-4.4M332.6 105.4h1.2M333.1 101.8l-.5 3"/>
<path d="M333.6 105.4l1.6 4.2M334.5 101.8l-.3 2.1-.4 1.4M336.3 101.8l-.4 5.2-.4 2.6-.2 .2-.1-.3M338 101.8a28 28 0 0 1-1 8h-1.7M339.3 101.8l-.5 3.3-1.6 4.5M340.7 101.8l-.6 3.5-1.4 .1M341.8 101.8l-.5 7.2-1.4-3.6M342.6 101.8v7h20v-7M342.6 105.4l-1.3 3.6M362.6 107.7h.8M364 101.5l-.6 6.2v-5.9M364.2 101.4v7.4h15.4"/>
<path d="M406.8 100.1v1.5h-1.2M53 138l2.5 1.6M54.3 136.6l5.2 2.2-.3 .3-2.3-.9-1.4 1.4 1 2.4-.6 .6-.9-.4-2.1-4.2zM55.4 137l1.5 1.2M56.8 133.5l.9 .2 1.9 1M59.2 132.2l1.6 .9M59.3 137.3l-.8 1M59.4 137.3l1 .4M60.1 128.4l2.9 .9M60.4 137.7l-1 1.1M61.1 126.7l5.6 .9-.2 .4-2.4-.4-1.1 1.7 1.6 2.2-.4 .7-1-.2-3.1-3.5zM62.3 126.9l1.8 .7"/>
<path d="M62.4 133.1l-4.4-1.2-1.2 1.6 2.6 3.8M62.5 133.1l.9 .4-.2 .3-2.4-.7-1.2 1.6 1.3 2.3-.5 .7M62.8 123.1h.9l2 .5M63.1 132l-.7 1.1M64.2 132.2l-.8 1.2M64.8 121.3l1.7 .5M66.2 126.2l-.6 1.2M66.9 129v1.7l4.4 1.6v1.4l-1.4 .5 1.4 .5M66.9 122.7v1.7l4.4 1.6v1.4l-4.4 1.6 4.4-1.7M67.3 126.3l-.7 1.3M67.9 136.5v35.2M68.1 121.4l-4.5-.1-.8 1.9 3.4 3 1.1 .1"/>
<path d="M68.1 121.4l1.1 .1M68.5 120.1l-.4 1.3M69 121.8h-2.5l-.8 1.8 1.9 2-.3 .7M69.2 121.5l-.1 .3M69.6 120.1l-.5 1.4M71.3 133.5l-1.5 .7 1.5 .5M76.7 134.7l-7.8 1M76.7 135.5l-7.8 1v-.8M76.7 134.7v.8M76.7 135.5h.2M92.9 135.5h.2M93.1 134.7l7.8 1"/>
<path d="M93.1 135.5l7.8 1v-.8M93.1 134.7v.8M101.9 136.5v35.2M102.9 127.5l-4.4 1.6v1.4l4.4 1.6v1l-4.4 1.6M102.9 127.5l-4.4 1.7M102.9 121.2l-4.4 1.7M102.9 132.1v1l-4.4 1.6M102.9 121.2l-4.4 1.6v1.4l4.4 1.6v1.7M142.2 126.9l-.3 .3v8.1l.4 .5 29 .1M142.2 126.9h29.4M146.9 123.9h20v1.5h-20zM146.9 125.9h20l-4.8 .5h-10.3z"/>
<path d="M152 126.4v.5M152 135.9v11.2M161.9 126.4v.5M161.9 135.9v11.2M166.9 125.4h-20v.5M166.9 125.4v.5M171.6 126.9l.3 .3M172 127.2v8.1l-.2 .4-.4 .2M286.6 127.7h9.6M292.6 121.8h10v3h-10zM292.6 124.8l9.8 1v1l-9.8-1zM296.2 130.8a6 6 0 0 0-5.6 7.2 6 6 0 0 0 8 4.4"/>
<path d="M301.4 127.8l1 .5 .2 .7M302.4 125.8h.2M302.4 126.8h.2M302.6 127.7h-6.4v4.3a6 6 0 0 1 2.4 4.8v9h4M319 121.8h3.6v46.3M322.6 121.8h10v3h-10zM322.6 127.7h6.4v4.3M322.6 125.8h.2M322.6 126.8h.2M322.8 125.8l9.8-1v1l-9.8 1zM323.8 127.8l-.7 .2-.5 1M326.6 136.8v9h-4"/>
<path d="M326.6 136.8a6 6 0 0 0 3.3 5.4 6 6 0 0 0 6.3-.6M329 132a6 6 0 0 0-2.4 4.8M329 132a6 6 0 0 1 6.3-.6 6 6 0 0 1 3.3 5.4M329 127.7h9.6M338.6 136.8v-9.1l3.6 .1 .4 .6v16.2l-.5 .9-.7 .2M338.6 136.8a6 6 0 0 1-2.4 4.8M17.5 155.6l.6 2.1h.4M17.5 154l.7 2.7M18.2 156.6h1.3M18.3 156.7l.2 1M19.9 157.6l-1.5 .1M20.9 152.3l2-.2 2.2 5.2h-.3l-1.1-2.2h-2l-.9 2.6h-.9l-.3-1z"/>
<path d="M20.9 152.3l.4 .7 .4 2.1M23.4 153.3l.3 1.8M26 156.1l-1.3 .2M26.5 157.1l-1.4 .2M26.8 151.6l2-.4 2.9 4.9-.4 .1-1.3-2.1-2 .3-.6 2.6-.8 .1-.5-.9zM26.9 151.6l1.1 2.8M29.4 152.3l.6 1.8M32.4 154.8l-1.3 .4M32.4 154.9l.7 .9M32.7 150.3l1.5 2.5M33.1 155.7l-1.5 .4M35.3 150.6l.8 1.7"/>
<path d="M37.4 153.3l-2.9-3.6-1.9 .6-.2 4.6M37.5 153.3l.5 .8-.3 .1-1.6-1.9-1.9 .5-.4 2.8-.7 .2M38.3 148.2l.6 .6 1.2 1.7M38.6 152.8l-1.2 .4M39.3 153.6l-1.3 .5M41 148.2l.9 1.6M43.6 145.4l2.1 2.2M44.1 151.3l-.3 .2-1.9-1.7-1.8 .7v2.8l-.7 .3-.7-.8M44.1 151.3l-4-4-1.9 .9 .5 4.6M44.5 149.9l-1.2 .6M44.5 149.9l.8 .7M45.3 150.6l-1.3 .7"/>
<path d="M46.2 145.1l1.2 1.4M48.5 142l2.3 1.9M48.9 147.2l-3.6-2.9-1.7 1.2 .9 4.4M49 147.1l.7 .7-.3 .2-2-1.5-1.7 1.1 .3 2.6-.7 .4M50 146.3l-1.1 .8M50.9 146.9l-1.2 .9M51.1 141.3l1.4 1.3M54 143.1l-4-2.4-1.5 1.3 1.5 4.4 .9 .5M54 143.1l.9 .5M54.9 143.6l-.3 .3-2.1-1.3-1.7 1.3 .7 2.6-.6 .4M54.9 142.1l-.9 .9M55.9 142.6l-1.1 1"/>
<path d="M152 153v13.3M152 145.4h9.9M161.9 153v13.3M289 141.6v4.2h-5.2M289 141.6h3.8M289 145.8h9.6M289 141.6a6 6 0 0 1-2.4-4.8v-9.1l-3.6 .1-.4 .6v16.1l.3 .7 .9 .5M302.6 144.5l-.5 1-.7 .2M322.6 144.5l.3 .7 .9 .5M326.6 141.6h2.4M326.6 145.8h9.6M336.2 141.6v4.2h5.2"/>
<path d="M63.5 175.7l-.4 .2-.2 .4M67.4 179.3v-3.6h-3.9l-.4 .2-.2 .4v12.8M67.4 179.3a4.3 4.3 0 0 0 0 6.7M67.4 179.3h2M67.4 175.7h4.5M67.9 171.7h.1M67.9 171.7l4 4M67.9 171.7v-35.2h9v39.2h-5M72.4 179.3a4.2 4.2 0 0 1 0 6.8M72.4 178.5a4.2 4.2 0 0 0-4.7 4.2 4.2 4.2 0 0 0 4.7 4.2M72.5 179.3a4.3 4.3 0 0 1 0 6.7M72.5 175.7v3.6"/>
<path d="M76.9 176.3l-.1-.4-.5-.2h-3.8v3.6M92.9 176.3l.6-.6h3.9v3.6M97.4 178.5a4.2 4.2 0 0 1 4.7 4.2 4.2 4.2 0 0 1-4.7 4.2M97.4 179.3a4.2 4.2 0 0 0 0 6.8M97.4 179.3a4.2 4.2 0 0 0 0 6.7M97.4 175.7v3.6M97.9 175.7h4.5M100.4 179.3h2M101.9 171.7l-4 4M101.9 171.7v-35.2h-9v39.2h5M102.4 179.3a4.3 4.3 0 0 1 0 6.7M106.3 175.7l.4 .2 .2 .4v12.8"/>
<path d="M106.3 175.7h-3.9v3.6M106.3 175.7l.5 .2 .1 .4M152 166.3h9.9l-.3 .3h-9.4zM62.9 189.1l.2 .4 .4 .2M67.4 186v3.7h-3.9l-.4-.2-.2-.4M67.4 186h2M72.5 186v3.7h3.8M72.5 186v3.7h-5.1M76.3 189.7h.6M76.9 189.1l-.1 .4-.5 .2M92.9 189.1l.2 .4 .4 .2M92.9 189.7h.6"/>
<path d="M97.4 186v3.7h-3.9M97.4 186v3.7h5M100.4 186h2M102.4 186v3.7h3.9M106.9 189.1l-.2 .4-.4 .2M106.9 189.1l-.1 .4-.5 .2M302.6 180.1v26.5l.6 .6h18.8l.6-.6v-26.5"/>
<circle cx="190" cy="108.9" r="11"/>
<circle cx="190" cy="108.9" r="8.7"/>
<circle cx="190" cy="108.9" r="3.5"/>
<circle cx="190" cy="108.9" r="4"/>
<circle cx="190" cy="108.9" r="6.3"/>
<circle cx="212.4" cy="108.9" r="4.2"/>
</g>
<!-- layer: Visible Narrow (ISO) -->
<g fill="none" stroke="#000" stroke-width=".38">
<path d="M76.9 14.8h16M17.5 51.7v103.9M92.5 59.5h5.2M92.9 58.7h8M309.6 44.8v12M315.6 44.8v12M92.5 65.8h5.2M92.9 66.7h8M17.4 96.6a8.2 8.2 0 0 1 9.7 8.1 8.2 8.2 0 0 1-9.7 8.1M141.9 89.5h30.1M141.9 97.6h30.1M141.9 135.3h30.1"/>
<path d="M141.9 127.2h30.1M152.8 145.4v1.7M152.8 153v13.6M161 145.4v1.7M161 153v13.6M304.4 164.8v3.3M320.8 164.8v3.3M304.4 180.1v27.1M320.8 180.1v27.1"/>
<circle cx="190" cy="108.9" r="10.7"/>
<circle cx="190" cy="108.9" r="4.3"/>
<circle cx="212.4" cy="108.9" r="3.8"/>
</g>
<!-- layer: Visible (ISO) -->
<g fill="#000">
<circle cx="72.5" cy="19.7" r=".25"/>
<circle cx="72.5" cy="23.4" r=".25"/>
<circle cx="72.5" cy="30" r=".25"/>
<circle cx="97.4" cy="23.4" r=".25"/>
<circle cx="97.4" cy="30" r=".25"/>
<circle cx="97.9" cy="33.7" r=".25"/>
<circle cx="101.9" cy="37.7" r=".25"/>
<circle cx="68.9" cy="53.9" r=".25"/>
<circle cx="100.9" cy="53.9" r=".25"/>
<circle cx="101.9" cy="54.7" r=".25"/>
<circle cx="101.9" cy="53.1" r=".25"/>
<circle cx="98.5" cy="78.9" r=".25"/>
<circle cx="101.9" cy="74.7" r=".25"/>
<circle cx="101.9" cy="65.9" r=".25"/>
<circle cx="66.9" cy="99.2" r=".25"/>
<circle cx="66.9" cy="92.9" r=".25"/>
<circle cx="98.5" cy="85.1" r=".25"/>
<circle cx="102.9" cy="88.1" r=".25"/>
<circle cx="102.9" cy="94.4" r=".25"/>
<circle cx="102.9" cy="81.8" r=".25"/>
<circle cx="66.9" cy="105.5" r=".25"/>
<circle cx="66.9" cy="111.8" r=".25"/>
<circle cx="66.9" cy="118.1" r=".25"/>
<circle cx="102.9" cy="100.7" r=".25"/>
<circle cx="102.9" cy="119.6" r=".25"/>
<circle cx="102.9" cy="113.3" r=".25"/>
<circle cx="102.9" cy="107" r=".25"/>
<circle cx="130.5" cy="111.5" r=".25"/>
<circle cx="131.4" cy="113.9" r=".25"/>
<circle cx="66.9" cy="130.7" r=".25"/>
<circle cx="66.9" cy="124.4" r=".25"/>
<circle cx="68.9" cy="135.7" r=".25"/>
<circle cx="71.3" cy="133.7" r=".25"/>
<circle cx="98.5" cy="134.7" r=".25"/>
<circle cx="100.9" cy="135.7" r=".25"/>
<circle cx="102.9" cy="133.1" r=".25"/>
<circle cx="72.5" cy="179.3" r=".25"/>
<circle cx="97.4" cy="179.3" r=".25"/>
<circle cx="97.9" cy="175.7" r=".25"/>
<circle cx="101.9" cy="171.7" r=".25"/>
<circle cx="72.5" cy="186" r=".25"/>
<circle cx="97.4" cy="189.7" r=".25"/>
<circle cx="97.4" cy="186" r=".25"/>
<circle cx="76.9" cy="214.7" r=".25"/>
<circle cx="77.9" cy="215.7" r=".25"/>
<circle cx="91.9" cy="215.7" r=".25"/>
<circle cx="92.9" cy="214.7" r=".25"/>
</g>
<!-- layer: Hidden (ISO) -->
<path d="M302.6 164.8h2M305.6 164.8h4M310.6 164.8h4M315.6 164.8h4M320.6 164.8h2" fill="none" stroke="#000" stroke-width=".38"/>
<!-- layer: Section Line (ISO) -->
<g fill="none" stroke="#000" stroke-width=".7">
<path d="M150 68.2h6.9M154.4 67.7l2.5 .5-2.5 .6zM156.9 63.4v9.7M156.9 74.8v2.1M156.9 78.7v9.6M156.9 90.1v2.1M156.9 93.9v9.7M156.9 105.3v2.1M156.9 109.1v9.7M156.9 120.6v2.1M156.9 124.4v9.6M156.9 135.8v2.1"/>
<path d="M156.9 139.7v9.6M156.9 151.1v2M156.9 154.9v9.7M150 175h6.9M154.4 174.5l2.5 .5-2.5 .5zM156.9 166.3v2.1M156.9 170.2v9.6"/>
</g>
<path d="M156.9 63.4v9.7M156.9 170.2v9.6" fill="none" stroke="#000" stroke-width="1.2"/>
<g fill="#000">
<path d="M154.4 67.7l2.5 .5-2.5 .6z" fill-rule="evenodd"/>
<path d="M154.4 174.5l2.5 .5-2.5 .5z" fill-rule="evenodd"/>
</g>
<!-- layer: Border (ISO) -->
<g fill="none" stroke="#000" stroke-width=".7">
<path d="M70 6.1v3.9M140 6.1v3.9M210 0v10l-2.9-4.9h5.8l-2.9 4.9 2.9-4.9M280 6.1v3.9M350 6.1v3.9M6.1 74.3h3.9M410 74.3h3.9M0 148.5h10l-5-2.8v5.7l5-2.9-5 2.9M420 148.5h-10l5-2.8v5.7l-5-2.9 5 2.9M6.1 222.8h3.9M410 222.8h3.9M10 287.1v-277.1h400v277.1h-400h400"/>
<path d="M70 287.1v3.8M140 287.1v3.8M212.9 292l-2.9-4.9 2.9 4.9h-5.8l2.9-4.9v9.9M280 287.1v3.8M350 287.1v3.8"/>
</g>
<!-- layer: Title (ISO) -->
<path d="M240 257h170v30.1h-170zM272 257v10.1M297 257v10.1M337 257v10.1M360 257v10.1M390 257v10.1M240 267.1h170M315 277h95M315 267.1v20M375 277v10.1M390 277v10.1" fill="none" stroke="#000" stroke-width=".51"/>
<!-- layer: Dimension (ISO) -->
<g fill="none" stroke="#000" stroke-width=".3">
<path d="M54.2 14.8h22.7M57.3 14.8l.5 2.5h-1zM57.3 14.8v47.9M92.9 14.8h47.1M136.8 14.8l.5 2.5h-1zM136.8 14.8v200.9M106.3 33.7h13.2M116.3 33.7l.5 2.5h-1zM116.3 33.7v21M302.6 35.8l2.5-.5v.9zM302.6 35.8h20M302.6 32.6v13.2"/>
<path d="M320.1 35.3l2.5 .5-2.5 .4zM322.6 32.6v13.2M101.9 54.7h17.6M115.8 52.2h1l-.5 2.5zM273.2 58v23.8M54.2 62.7h33.9M56.8 60.2h1l-.5 2.5zM270.1 69.8h13.1M272.7 79.3h1l-.5 2.5zM273.2 69.8l.5 2.4h-1zM268.6 81.8l.5 2.5h-1zM268.6 81.8v40"/>
<path d="M270.1 81.8h22.5M234.6 113.8v33.1M268.1 119.3h1l-.5 2.5zM390.6 113.8v135.2M98.5 134.7h23M118.3 134.7l.5 2.5h-1zM118.3 134.7v41M267.8 121.8h24.8M302.6 121.8h77.5M376.9 121.8l.5 2.5h-1zM376.9 121.8v24M341.4 145.8h28.8"/>
<path d="M376.2 145.8h3.9M376.4 143.2h1l-.5 2.6zM106.3 175.7h15.2M117.8 173.2h1l-.5 2.5zM76.9 214.7v31.2M91.9 215.7h48.1M92.9 214.7v31.2M136.3 213.2h1l-.5 2.5zM234.6 231.2v17.8M76.9 242.7l2.5-.5v1zM76.9 242.7h16M90.4 242.2l2.5 .5-2.5 .5z"/>
<path d="M234.6 245.8l2.5-.5v1zM234.6 245.8h156M388.1 245.3l2.5 .5-2.5 .5z"/>
</g>
<g fill="#000">
<path d="M57.3 14.8l.5 2.5h-1z" fill-rule="evenodd"/>
<path d="M136.8 14.8l.5 2.5h-1z" fill-rule="evenodd"/>
<path d="M116.3 33.7l.5 2.5h-1z" fill-rule="evenodd"/>
<path d="M302.6 35.8l2.5-.5v.9z" fill-rule="evenodd"/>
<path d="M320.1 35.3l2.5 .5-2.5 .4z" fill-rule="evenodd"/>
<path d="M115.8 52.2h1l-.5 2.5z" fill-rule="evenodd"/>
<path d="M56.8 60.2h1l-.5 2.5z" fill-rule="evenodd"/>
<path d="M272.7 79.3h1l-.5 2.5z" fill-rule="evenodd"/>
<path d="M273.2 69.8l.5 2.4h-1z" fill-rule="evenodd"/>
<path d="M268.6 81.8l.5 2.5h-1z" fill-rule="evenodd"/>
<path d="M268.1 119.3h1l-.5 2.5z" fill-rule="evenodd"/>
<path d="M118.3 134.7l.5 2.5h-1z" fill-rule="evenodd"/>
<path d="M376.9 121.8l.5 2.5h-1z" fill-rule="evenodd"/>
<path d="M376.4 143.2h1l-.5 2.6z" fill-rule="evenodd"/>
<path d="M117.8 173.2h1l-.5 2.5z" fill-rule="evenodd"/>
<path d="M136.3 213.2h1l-.5 2.5z" fill-rule="evenodd"/>
<path d="M76.9 242.7l2.5-.5v1z" fill-rule="evenodd"/>
<path d="M90.4 242.2l2.5 .5-2.5 .5z" fill-rule="evenodd"/>
<path d="M234.6 245.8l2.5-.5v1z" fill-rule="evenodd"/>
<path d="M388.1 245.3l2.5 .5-2.5 .5z" fill-rule="evenodd"/>
</g>
<!-- layer: Symbol (ISO) -->
<g fill="none" stroke="#000" stroke-width=".3">
<path d="M76.7 53.5l2.5-.5v1zM76.7 53.5h7.9M84.6 50v7M100.6 61.6l2.1-1.4 .4 1zM100.6 61.6l23.9-9v9.8M302.4 71.2l2.5-.5v1zM302.4 71.2h9.1v5.9M308.4 77.1h6.3M308.9 119.2h6.3M312.1 119.2v7.1h-9.7M325.4 117.5l2.5-.6v1zM346.8 116.4h-3.8l-17.6 1.1"/>
<path d="M86 135.1h7.1M86 131.6v7M90.6 134.6l2.5 .5-2.5 .5zM259.4 124.9l2.5-.5-2.2 1.4zM261.9 124.4l-26.8 10.3v11.4M302.4 126.3l2.5-.5v1zM10 267.8v-6.4h165v6.4M10 274.2h165M35.9 267.8v19.3M61.8 267.8v19.3M116.5 267.8v19.3M142.4 267.8v19.3"/>
<path d="M175 267.8h-165v6.4M175 267.8v19.3h-165v-12.9M10 280.7h165"/>
</g>
<g fill="#000">
<path d="M76.7 53.5l2.5-.5v1z" fill-rule="evenodd"/>
<path d="M100.6 61.6l2.1-1.4 .4 1z" fill-rule="evenodd"/>
<path d="M302.4 71.2l2.5-.5v1z" fill-rule="evenodd"/>
<path d="M325.4 117.5l2.5-.6v1z" fill-rule="evenodd"/>
<path d="M90.6 134.6l2.5 .5-2.5 .5z" fill-rule="evenodd"/>
<path d="M259.4 124.9l2.5-.5-2.2 1.4z" fill-rule="evenodd"/>
<path d="M302.4 126.3l2.5-.5v1z" fill-rule="evenodd"/>
</g>
<g font-size="7.2">
<text x="154" y="54.2">( 1:1 )</text>
<text x="144.2" y="70.9">K</text>
<text x="22.2" y="168.5">WHEEL</text>
<text x="267.1" y="168.5">K-K ( 2:1 )</text>
<text x="23.4" y="177.2">PLANE</text>
<text x="144.2" y="177.6">K</text>
<text x="12.6" y="185.8">MIDSECTION</text>
<text x="24.7" y="194.4">( 2:1 )</text>
</g>
<g font-size="4.8">
<text x="33.7" y="9.6">6</text>
<text x="103.7" y="9.6">5</text>
<text x="173.7" y="9.6">4</text>
<text x="243.7" y="9.6">3</text>
<text x="313.7" y="9.6">2</text>
<text x="383.7" y="9.6">1</text>
<text x="186.1" y="23.9">Shaft arrangement</text>
<text x="186.1" y="29.6">Note: Shaft collars need to be fitted and shimmed.</text>
<text x="6.2" y="38.9">D</text>
<text x="410.5" y="38.9">D</text>
<text x="54.9" y="44.8" transform="rotate(-90 54.9 44.8)">23,94</text>
<text x="113.9" y="52.7" transform="rotate(-90 113.9 52.7)">10,50</text>
<text x="86.4" y="55.2">A</text>
<text x="270.8" y="68.1" transform="rotate(-90 270.8 68.1)">6,00</text>
<text x="310.1" y="82.4">B</text>
<text x="6.4" y="113.1">C</text>
<text x="410.7" y="113.1">C</text>
<text x="310.6" y="117.5">B</text>
<text x="347.5" y="118.2">3x3 KEY</text>
<text x="134.4" y="122.5" transform="rotate(-90 134.4 122.5)">102,00</text>
<text x="266.2" y="123.7" transform="rotate(-90 266.2 123.7)">20,00</text>
<text x="81.4" y="136.8">A</text>
<text x="126" y="148.2" transform="rotate(-90 126 148.2)">2x M4 set screws, 90°. Detents in shaft.</text>
<text x="374.6" y="149.7" transform="rotate(-90 374.6 149.7)">12,00</text>
<text x="115.9" y="158.7" transform="rotate(-90 115.9 158.7)">20,50</text>
<text x="6.4" y="187.4">B</text>
<text x="410.7" y="187.4">B</text>
<text x="236.4" y="231.2" transform="rotate(-90 236.4 231.2)">Wheel hub must be shortened by 2 mm</text>
<text x="338.3" y="243.4">78,00 c-c</text>
<text x="6.4" y="261.7">A</text>
<text x="410.7" y="261.7">A</text>
<text x="79.8" y="265.9">Disc springs</text>
<text x="16.2" y="272.3">Spring</text>
<text x="43.7" y="272.3">Type</text>
<text x="84.1" y="272.3">Spec</text>
<text x="121.5" y="272.8">Preload</text>
<text x="143.6" y="272.3">Loaded height</text>
<text x="21.5" y="279.2">A</text>
<text x="42.3" y="279.2">S4239</text>
<text x="67.3" y="279.2">8.2x16x0.5 DIN2093</text>
<text x="123.1" y="279.2">100 N</text>
<text x="154.1" y="279.2">0.89</text>
<text x="271.3" y="278.8">IRISC</text>
<text x="21.5" y="285.6">B</text>
<text x="42.3" y="285.6">S4264</text>
<text x="66" y="285.6">10.2x20x0.5 DIN2093</text>
<text x="123.1" y="285.6">120 N</text>
<text x="154.1" y="285.6">0.91</text>
<text x="316" y="283.8">Transmission</text>
<text x="394.2" y="285">6 / 6</text>
<text x="33.7" y="290.9">6</text>
<text x="103.7" y="290.9">5</text>
<text x="173.7" y="290.9">4</text>
<text x="243.7" y="290.9">3</text>
<text x="313.7" y="290.9">2</text>
<text x="383.7" y="290.9">1</text>
</g>
<g font-size="4.6">
<text x="304.7" y="33.4">⌀10,00</text>
<text x="78.3" y="240.3">⌀8,00</text>
</g>
<g font-size="3.4">
<text x="241" y="265.4">Jon Mihkkal Inga</text>
<text x="361" y="265.5">23/08/2019</text>
</g>
<g font-size="2.7">
<text x="241" y="260.1">Designed by</text>
<text x="273" y="260.1">Checked by</text>
<text x="298" y="260.1">Approved by</text>
<text x="330.3" y="260">Date</text>
<text x="361" y="260">Date</text>
<text x="378.4" y="280.1">Edition</text>
<text x="396.6" y="280.1">Sheet</text>
</g>
</svg>
